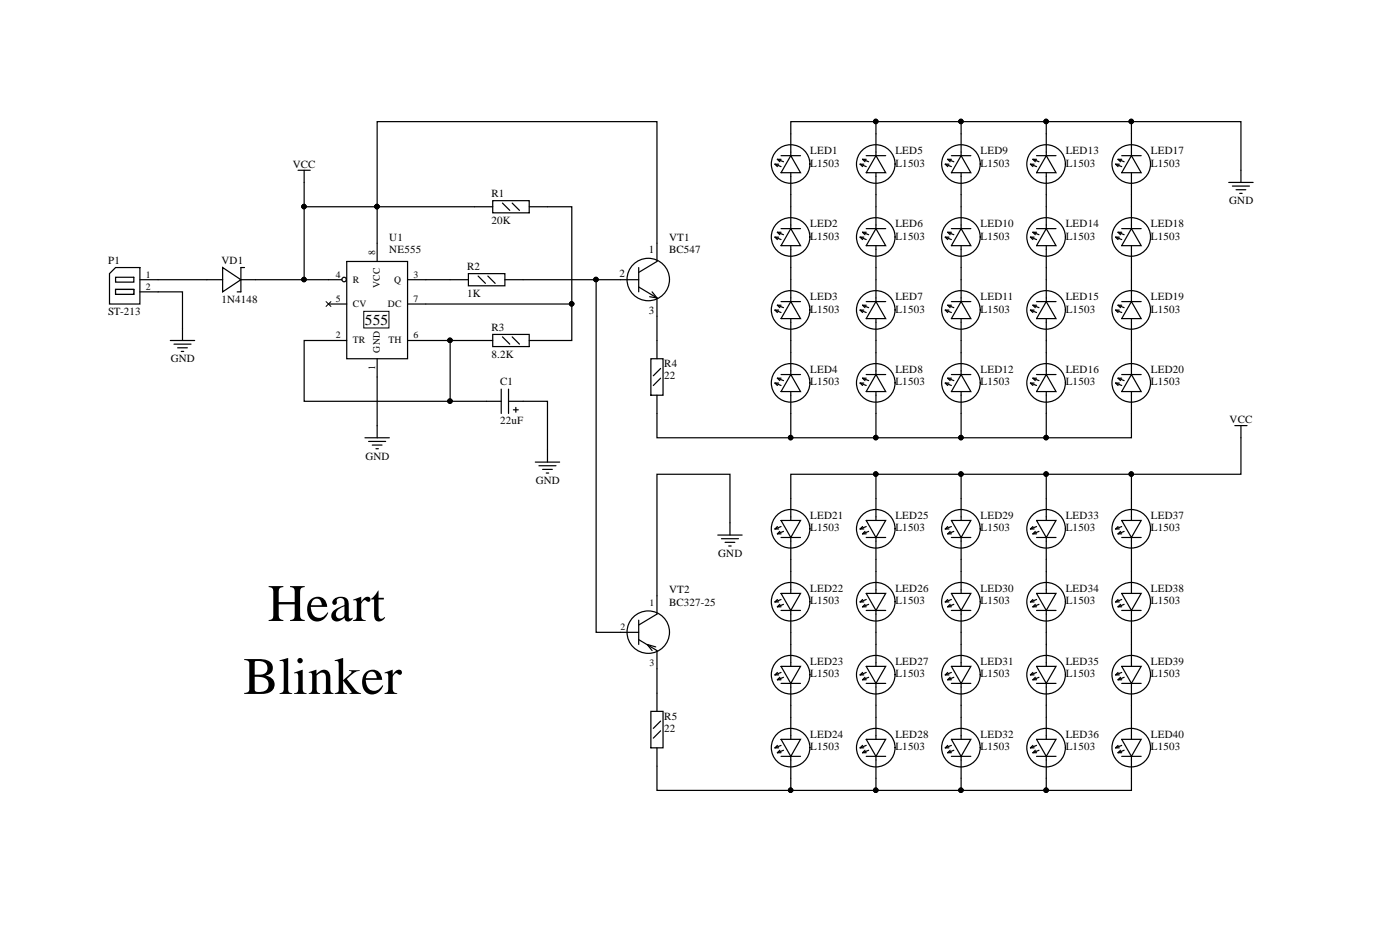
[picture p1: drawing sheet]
<svg xmlns="http://www.w3.org/2000/svg" width="292mm" height="193mm" viewBox="0 0 292 193" stroke-linecap="round" stroke-linejoin="round" font-family="sans-serif">
<g fill="none" stroke="#000" stroke-width=".25">
<path d="M43.2 58.4h3.1M46.5 55.8l3.8 2.6-3.8 2.5zM50.1 58.4h3.2M51 55.8h-.7v5.1h-.8M68.5 58.4h2.8M72.3 54.5h12.7v20.3h-12.7zM78.7 50.7v3.8M85 58.4h3.8M68.5 71h3.8M68.5 63.4h3.8M78.7 74.8v3.8M85 71h3.8"/>
<path d="M85 63.4h3.8"/>
</g>
<path d="M75.9 64.9h5.3v3.5h-5.3z" fill="#fff" stroke="#000" stroke-width=".21"/>
<g fill="none" stroke="#000" stroke-width=".25">
<path d="M62.2 35.5h2.5M63.5 35.5v2.6M161.7 34.3l1.3 .5M161.7 34.3l.5 .5M161.7 34.3h.8M162.2 33.2l1.3 .5M162.2 33.2l.5 .5M162.2 33.2h.8M163 32.5h4M165 32.5l2 3.5h-4zM165 27.9v4.6M165 36v4.6"/>
<path d="M179.5 34.3h.7M179.5 34.3l1.2 .5M179.5 34.3l.5 .5M180 33.2h.7M180 33.2l1.2 .5M180 33.2l.5 .5M180.7 32.5h4.1M182.8 32.5l2 3.5h-4.1zM182.8 27.9v4.6M182.8 36v4.6M197.2 34.3h.8M197.2 34.3l1.3 .5"/>
<path d="M197.2 34.3l.5 .5M197.7 33.2h.8M197.7 33.2l1.3 .5M197.7 33.2l.5 .5M198.5 32.5h4.1M200.5 32.5l2.1 3.5h-4.1zM200.5 27.9v4.6M200.5 36v4.6M215 34.3h.8M215 34.3l1.3 .5M215 34.3l.5 .5M215.5 33.2h.8"/>
<path d="M215.5 33.2l1.3 .5M215.5 33.2l.5 .5M216.3 32.5h4M218.3 32.5l2 3.5h-4zM218.3 27.9v4.6M218.3 36v4.6M232.8 34.3h.7M232.8 34.3l1.2 .5M232.8 34.3l.5 .5M233.3 33.2h.7M233.3 33.2l1.2 .5M233.3 33.2l.5 .5"/>
<path d="M234 32.5h4.1M236.1 32.5l2 3.5h-4.1zM236.1 27.9v4.6M236.1 36v4.6M256.4 38.1h5M257.1 38.8h3.6M257.9 39.6h2M258.9 35.5v2.6M22.8 57.1l1.3-1.3h5.1v7.6h-6.4zM24.1 57.8h3.8v1.1h-3.8zM29.2 58.4h3.8M93.9 58.4h3.8"/>
<path d="M97.7 57.1h7.6v2.5h-7.6zM99 43.1h3.8M99.8 57.6l1.5 1.5M101.8 57.6l1.5 1.5M102.8 41.9h7.6v2.5h-7.6zM104.8 42.4l1.6 1.5M105.3 58.4h3.8M106.9 42.4l1.5 1.5M110.4 43.1h3.8M161.7 49.5l1.3 .5M161.7 49.5l.5 .5M161.7 49.5h.8"/>
<path d="M162.2 48.5l1.3 .5M162.2 48.5l.5 .5M162.2 48.5h.8M163 47.7h4M165 47.7l2 3.5h-4zM165 43.1v4.6M165 51.2v4.6M165 58.4v4.5M179.5 49.5h.7M179.5 49.5l1.2 .5M179.5 49.5l.5 .5M180 48.5h.7"/>
<path d="M180 48.5l1.2 .5M180 48.5l.5 .5M180.7 47.7h4.1M182.8 47.7l2 3.5h-4.1zM182.8 43.1v4.6M182.8 51.2v4.6M182.8 58.4v4.5M197.2 49.5h.8M197.2 49.5l1.3 .5M197.2 49.5l.5 .5M197.7 48.5h.8M197.7 48.5l1.3 .5"/>
<path d="M197.7 48.5l.5 .5M198.5 47.7h4.1M200.5 47.7l2.1 3.5h-4.1zM200.5 43.1v4.6M200.5 51.2v4.6M200.5 58.4v4.5M215 49.5h.8M215 49.5l1.3 .5M215 49.5l.5 .5M215.5 48.5h.8M215.5 48.5l1.3 .5M215.5 48.5l.5 .5"/>
<path d="M216.3 47.7h4M218.3 47.7l2 3.5h-4zM218.3 43.1v4.6M218.3 51.2v4.6M218.3 58.4v4.5M232.8 49.5h.7M232.8 49.5l1.2 .5M232.8 49.5l.5 .5M233.3 48.5h.7M233.3 48.5l1.2 .5M233.3 48.5l.5 .5M234 47.7h4.1"/>
<path d="M236.1 47.7l2 3.5h-4.1zM236.1 43.1v4.6M236.1 51.2v4.6M236.1 58.4v4.5M258.7 40.3h.5M24.1 60.4h3.8v1h-3.8zM29.2 60.9h3.8M35.5 71h5.1M36.3 71.8h3.6M37.1 72.6h2M37.8 73.3h.5M38.1 68.5v2.5"/>
<path d="M99 71h3.8M102.8 69.8h7.6v2.5h-7.6zM104.8 70.3l1.6 1.5M106.9 70.3l1.5 1.5M110.4 71h3.8M135.8 74.8h2.5v7.6h-2.5zM137.1 71v3.8M137.8 78.9l-1.5 1.5M137.8 76.9l-1.5 1.5M161.7 79.9l1.3 .5M161.7 79.9l.5 .5M161.7 79.9h.8"/>
<path d="M161.7 64.7l1.3 .5M161.7 64.7l.5 .5M161.7 64.7h.8M162.2 78.9l1.3 .5M162.2 78.9l.5 .5M162.2 78.9h.8M162.2 63.7l1.3 .5M162.2 63.7l.5 .5M162.2 63.7h.8M163 78.1h4M163 62.9h4M165 78.1l2 3.6h-4z"/>
<path d="M165 62.9l2 3.6h-4zM165 66.5v4.5M165 73.6v4.5M179.5 79.9h.7M179.5 64.7h.7M179.5 79.9l1.2 .5M179.5 79.9l.5 .5M179.5 64.7l1.2 .5M179.5 64.7l.5 .5M180 78.9h.7M180 63.7h.7M180 78.9l1.2 .5"/>
<path d="M180 78.9l.5 .5M180 63.7l1.2 .5M180 63.7l.5 .5M180.7 78.1h4.1M180.7 62.9h4.1M182.8 78.1l2 3.6h-4.1zM182.8 62.9l2 3.6h-4.1zM182.8 66.5v4.5M182.8 73.6v4.5M197.2 79.9h.8M197.2 64.7h.8M197.2 79.9l1.3 .5"/>
<path d="M197.2 79.9l.5 .5M197.2 64.7l1.3 .5M197.2 64.7l.5 .5M197.7 78.9h.8M197.7 63.7h.8M197.7 78.9l1.3 .5M197.7 78.9l.5 .5M197.7 63.7l1.3 .5M197.7 63.7l.5 .5M198.5 78.1h4.1M198.5 62.9h4.1M200.5 78.1l2.1 3.6h-4.1z"/>
<path d="M200.5 62.9l2.1 3.6h-4.1zM200.5 66.5v4.5M200.5 73.6v4.5M215 79.9h.8M215 64.7h.8M215 79.9l1.3 .5M215 79.9l.5 .5M215 64.7l1.3 .5M215 64.7l.5 .5M215.5 78.9h.8M215.5 63.7h.8M215.5 78.9l1.3 .5"/>
<path d="M215.5 78.9l.5 .5M215.5 63.7l1.3 .5M215.5 63.7l.5 .5M216.3 78.1h4M216.3 62.9h4M218.3 78.1l2 3.6h-4zM218.3 62.9l2 3.6h-4zM218.3 66.5v4.5M218.3 73.6v4.5M232.8 79.9h.7M232.8 64.7h.7M232.8 79.9l1.2 .5"/>
<path d="M232.8 79.9l.5 .5M232.8 64.7l1.2 .5M232.8 64.7l.5 .5M233.3 78.9h.7M233.3 63.7h.7M233.3 78.9l1.2 .5M233.3 78.9l.5 .5M233.3 63.7l1.2 .5M233.3 63.7l.5 .5M234 78.1h4.1M234 62.9h4.1M236.1 78.1l2 3.6h-4.1z"/>
<path d="M236.1 62.9l2 3.6h-4.1zM236.1 66.5v4.5M236.1 73.6v4.5M76.2 91.3h5M76.9 92.1h3.6M77.7 92.8h2M78.4 93.6h.5M78.7 88.8v2.5M101.5 83.7h3.1M104.6 81.2v5.1M106.1 83.7h3M106.1 81.2v5.1"/>
<path d="M107.1 85.5h1M107.6 85v1M111.7 96.4h5.1M112.4 97.2h3.6M113.2 97.9h2M114 98.7h.5M114.2 93.9v2.5M137.1 82.4v3.9M165 81.7v4.6M182.8 81.7v4.6M200.5 81.7v4.6M218.3 81.7v4.6"/>
<path d="M236.1 81.7v4.6M257.6 88.8h2.6M258.9 88.8v2.5M149.8 111.6h5M150.5 112.4h3.6M151.3 113.1h2M152 113.9h.6M152.3 109.1v2.5M161.7 110.4h.8M162.2 109.8l-.5 .6M162.2 111.4h.8M162.7 110.9l-.5 .5"/>
<path d="M163 108.6h4l-2 3.5zM163 109.8l-1.3 .6M163 112.1h4M163.5 110.9l-1.3 .5M165 104v4.6M165 112.1v4.6M165 119.2v4.6M179.5 110.4h.7M180 111.4h.7M180 109.8l-.5 .6M180.5 110.9l-.5 .5M180.7 108.6h4.1l-2 3.5z"/>
<path d="M180.7 112.1h4.1M180.7 109.8l-1.2 .6M181.2 110.9l-1.2 .5M182.8 104v4.6M182.8 112.1v4.6M182.8 119.2v4.6M197.2 110.4h.8M197.7 111.4h.8M197.7 109.8l-.5 .6M198.2 110.9l-.5 .5M198.5 108.6h4.1l-2.1 3.5zM198.5 112.1h4.1"/>
<path d="M198.5 109.8l-1.3 .6M199 110.9l-1.3 .5M200.5 104v4.6M200.5 112.1v4.6M200.5 119.2v4.6M215 110.4h.8M215.5 111.4h.8M215.5 109.8l-.5 .6M216 110.9l-.5 .5M216.3 108.6h4l-2 3.5zM216.3 112.1h4M216.3 109.8l-1.3 .6"/>
<path d="M216.8 110.9l-1.3 .5M218.3 104v4.6M218.3 112.1v4.6M218.3 119.2v4.6M232.8 110.4h.7M233.3 111.4h.7M233.3 109.8l-.5 .6M233.8 110.9l-.5 .5M234 108.6h4.1l-2 3.5zM234 112.1h4.1M234 109.8l-1.2 .6M234.5 110.9l-1.2 .5"/>
<path d="M236.1 104v4.6M236.1 112.1v4.6M236.1 119.2v4.6M161.7 125.6h.8M162.2 125.1l-.5 .5M162.2 126.6h.8M162.7 126.1l-.5 .5M163 123.8h4l-2 3.5zM163 139h4l-2 3.6zM163 125.1l-1.3 .5M163 127.3h4M163.5 126.1l-1.3 .5"/>
<path d="M165 127.3v4.6M165 134.5v4.5M179.5 125.6h.7M180 126.6h.7M180 125.1l-.5 .5M180.5 126.1l-.5 .5M180.7 123.8h4.1l-2 3.5zM180.7 139h4.1l-2 3.6zM180.7 127.3h4.1M180.7 125.1l-1.2 .5M181.2 126.1l-1.2 .5M182.8 127.3v4.6"/>
<path d="M182.8 134.5v4.5M197.2 125.6h.8M197.7 126.6h.8M197.7 125.1l-.5 .5M198.2 126.1l-.5 .5M198.5 123.8h4.1l-2.1 3.5zM198.5 139h4.1l-2.1 3.6zM198.5 127.3h4.1M198.5 125.1l-1.3 .5M199 126.1l-1.3 .5M200.5 127.3v4.6M200.5 134.5v4.5"/>
<path d="M215 125.6h.8M215.5 126.6h.8M215.5 125.1l-.5 .5M216 126.1l-.5 .5M216.3 123.8h4l-2 3.5zM216.3 139h4l-2 3.6zM216.3 127.3h4M216.3 125.1l-1.3 .5M216.8 126.1l-1.3 .5M218.3 127.3v4.6M218.3 134.5v4.5M232.8 125.6h.7"/>
<path d="M233.3 126.6h.7M233.3 125.1l-.5 .5M233.8 126.1l-.5 .5M234 123.8h4.1l-2 3.5zM234 139h4.1l-2 3.6zM234 127.3h4.1M234 125.1l-1.2 .5M234.5 126.1l-1.2 .5M236.1 127.3v4.6M236.1 134.5v4.5M135.8 148.4h2.5v7.6h-2.5zM137.1 144.6v3.8"/>
<path d="M137.1 156v3.8M137.8 152.5l-1.5 1.5M137.8 150.4l-1.5 1.6M161.7 140.8h.8M161.7 156h.8M162.2 140.3l-.5 .5M162.2 141.8h.8M162.2 155.5l-.5 .5M162.2 157h.8M162.7 141.3l-.5 .5M162.7 156.5l-.5 .5M163 154.2h4l-2 3.6z"/>
<path d="M163 140.3l-1.3 .5M163 142.6h4M163 155.5l-1.3 .5M163 157.8h4M163.5 141.3l-1.3 .5M163.5 156.5l-1.3 .5M165 142.6v4.5M165 149.7v4.5M165 157.8v4.6M179.5 140.8h.7M179.5 156h.7M180 141.8h.7"/>
<path d="M180 157h.7M180 140.3l-.5 .5M180 155.5l-.5 .5M180.5 141.3l-.5 .5M180.5 156.5l-.5 .5M180.7 154.2h4.1l-2 3.6zM180.7 142.6h4.1M180.7 157.8h4.1M180.7 140.3l-1.2 .5M180.7 155.5l-1.2 .5M181.2 141.3l-1.2 .5M181.2 156.5l-1.2 .5"/>
<path d="M182.8 142.6v4.5M182.8 149.7v4.5M182.8 157.8v4.6M197.2 140.8h.8M197.2 156h.8M197.7 141.8h.8M197.7 157h.8M197.7 140.3l-.5 .5M197.7 155.5l-.5 .5M198.2 141.3l-.5 .5M198.2 156.5l-.5 .5M198.5 154.2h4.1l-2.1 3.6z"/>
<path d="M198.5 142.6h4.1M198.5 157.8h4.1M198.5 140.3l-1.3 .5M198.5 155.5l-1.3 .5M199 141.3l-1.3 .5M199 156.5l-1.3 .5M200.5 142.6v4.5M200.5 149.7v4.5M200.5 157.8v4.6M215 140.8h.8M215 156h.8M215.5 141.8h.8"/>
<path d="M215.5 157h.8M215.5 140.3l-.5 .5M215.5 155.5l-.5 .5M216 141.3l-.5 .5M216 156.5l-.5 .5M216.3 154.2h4l-2 3.6zM216.3 142.6h4M216.3 157.8h4M216.3 140.3l-1.3 .5M216.3 155.5l-1.3 .5M216.8 141.3l-1.3 .5M216.8 156.5l-1.3 .5"/>
<path d="M218.3 142.6v4.5M218.3 149.7v4.5M218.3 157.8v4.6M232.8 140.8h.7M232.8 156h.7M233.3 141.8h.7M233.3 157h.7M233.3 140.3l-.5 .5M233.3 155.5l-.5 .5M233.8 141.3l-.5 .5M233.8 156.5l-.5 .5M234 154.2h4.1l-2 3.6z"/>
<path d="M234 142.6h4.1M234 157.8h4.1M234 140.3l-1.2 .5M234 155.5l-1.2 .5M234.5 141.3l-1.2 .5M234.5 156.5l-1.2 .5M236.1 142.6v4.5M236.1 149.7v4.5M236.1 157.8v4.6"/>
<circle cx="165" cy="34.2" r="4"/>
<circle cx="182.7" cy="34.2" r="4"/>
<circle cx="200.5" cy="34.2" r="4"/>
<circle cx="218.3" cy="34.2" r="4"/>
<circle cx="236" cy="34.2" r="4"/>
<circle cx="71.8" cy="58.3" r=".47"/>
<circle cx="165" cy="49.4" r="4"/>
<circle cx="182.7" cy="49.4" r="4"/>
<circle cx="200.5" cy="49.4" r="4"/>
<circle cx="218.3" cy="49.4" r="4"/>
<circle cx="236" cy="49.4" r="4"/>
<circle cx="165" cy="64.7" r="4"/>
<circle cx="165" cy="79.9" r="4"/>
<circle cx="182.7" cy="64.7" r="4"/>
<circle cx="182.7" cy="79.9" r="4"/>
<circle cx="200.5" cy="64.7" r="4"/>
<circle cx="200.5" cy="79.9" r="4"/>
<circle cx="218.3" cy="64.7" r="4"/>
<circle cx="218.3" cy="79.9" r="4"/>
<circle cx="236" cy="64.7" r="4"/>
<circle cx="236" cy="79.9" r="4"/>
<circle cx="165" cy="110.3" r="4"/>
<circle cx="182.7" cy="110.3" r="4"/>
<circle cx="200.5" cy="110.3" r="4"/>
<circle cx="218.3" cy="110.3" r="4"/>
<circle cx="236" cy="110.3" r="4"/>
<circle cx="165" cy="125.5" r="4"/>
<circle cx="182.7" cy="125.5" r="4"/>
<circle cx="200.5" cy="125.5" r="4"/>
<circle cx="218.3" cy="125.5" r="4"/>
<circle cx="236" cy="125.5" r="4"/>
<circle cx="165" cy="156" r="4"/>
<circle cx="165" cy="140.8" r="4"/>
<circle cx="182.7" cy="156" r="4"/>
<circle cx="182.7" cy="140.8" r="4"/>
<circle cx="200.5" cy="156" r="4"/>
<circle cx="200.5" cy="140.8" r="4"/>
<circle cx="218.3" cy="156" r="4"/>
<circle cx="218.3" cy="140.8" r="4"/>
<circle cx="236" cy="156" r="4"/>
<circle cx="236" cy="140.8" r="4"/>
</g>
<path d="M68 62.9l1 1M69 62.9l-1 1" fill="none" stroke="#000" stroke-width=".21"/>
<path d="M24.1 60.4h3.8v1h-3.8z" fill-rule="evenodd" fill="#fff"/>
<g fill="none" stroke="#000" stroke-width=".25">
<path d="M63.5 38.1v5M165 27.9v-2.5h71.1v2.5M182.8 25.4v2.5M200.5 25.4v2.5M218.3 25.4v2.5M236.1 25.4h22.8v10.1M33 58.4h10.2M53.3 58.4h10.2M88.8 58.4h5.1M99 43.1h-20.3v7.6M109.1 58.4h24.2M114.2 43.1h5.1v20.3"/>
<path d="M124.4 58.4v73.5h8.9M133.3 56.8l3.8-2.3v-29.1h-58.4v17.7h-15.2v15.3h5M133.3 55.8v5.1M133.3 59.9l3.8 2.3M165 40.6v2.5M165 55.8v2.6M182.8 40.6v2.5M182.8 55.8v2.6M200.5 40.6v2.5M200.5 55.8v2.6M218.3 40.6v2.5M218.3 55.8v2.6"/>
<path d="M236.1 40.6v2.5M236.1 55.8v2.6M24.1 60.4h3.8v1h-3.8zM33 60.9h5.1v7.6M68.5 71h-5v12.7h30.4v-12.7h-5.1M78.7 78.6v10.2M88.8 63.4h30.5v7.6h-5.1M93.9 71h5.1M135.5 61.9l1.6 .3M136.1 60.9l1 1.3M137.1 62.2v8.8M165 71v2.6"/>
<path d="M182.8 71v2.6M200.5 71v2.6M218.3 71v2.6M236.1 71v2.6M93.9 83.7h7.6M109.1 83.7h5.1v10.2M137.1 86.3v5h99v-5M165 86.3v5M182.8 86.3v5M182.8 98.9v5.1M200.5 86.3v5M200.5 98.9v5.1"/>
<path d="M218.3 86.3v5M218.3 98.9v5.1M258.9 91.3v7.6h-22.8M152.3 109.1v-10.2h-15.2v29.2l-3.8 2.3M165 104v-5.1h71.1v5.1M165 116.7v2.5M182.8 116.7v2.5M200.5 116.7v2.5M218.3 116.7v2.5M236.1 116.7v2.5M133.3 133.4l3.8 2.3v8.9M133.3 129.4v5.1"/>
<path d="M136.8 135l-1.8-.5 1.1 1.2M165 131.9v2.6M182.8 131.9v2.6M200.5 131.9v2.6M218.3 131.9v2.6M236.1 131.9v2.6M137.1 159.8v5.1h27.9M165 147.1v2.6M182.8 147.1v2.6M200.5 147.1v2.6M218.3 147.1v2.6M236.1 147.1v2.6"/>
<path d="M165 162.4v2.5h71.1v-2.5M182.8 162.4v2.5M200.5 162.4v2.5M218.3 162.4v2.5"/>
<circle cx="135.3" cy="58.3" r="4.4"/>
<circle cx="135.3" cy="131.9" r="4.4"/>
</g>
<g fill="#000" stroke="#000" stroke-width=".21">
<circle cx="182.7" cy="25.3" r=".47"/>
<circle cx="200.5" cy="25.3" r=".47"/>
<circle cx="218.3" cy="25.3" r=".47"/>
<circle cx="236" cy="25.3" r=".47"/>
<circle cx="63.4" cy="43.1" r=".47"/>
<circle cx="63.4" cy="58.3" r=".47"/>
<circle cx="78.7" cy="43.1" r=".47"/>
<circle cx="124.3" cy="58.3" r=".47"/>
<circle cx="93.9" cy="71" r=".47"/>
<circle cx="119.3" cy="63.4" r=".47"/>
<circle cx="93.9" cy="83.7" r=".47"/>
<circle cx="165" cy="91.3" r=".47"/>
<circle cx="182.7" cy="98.9" r=".47"/>
<circle cx="182.7" cy="91.3" r=".47"/>
<circle cx="200.5" cy="98.9" r=".47"/>
<circle cx="200.5" cy="91.3" r=".47"/>
<circle cx="218.3" cy="98.9" r=".47"/>
<circle cx="218.3" cy="91.3" r=".47"/>
<circle cx="236" cy="98.9" r=".47"/>
<circle cx="165" cy="164.9" r=".47"/>
<circle cx="182.7" cy="164.9" r=".47"/>
<circle cx="200.5" cy="164.9" r=".47"/>
<circle cx="218.3" cy="164.9" r=".47"/>
</g>
<g font-size="11">
<text x="55.8" y="129.5">Heart</text>
<text x="50.8" y="144.8">Blinker</text>
</g>
<text font-size="3.2" x="76.2" y="67.8">555</text>
<g font-size="2.3">
<text x="61.1" y="35">VCC</text>
<text x="169.1" y="32.2">LED1</text>
<text x="169.1" y="34.8">L1503</text>
<text x="186.8" y="32.2">LED5</text>
<text x="186.8" y="34.8">L1503</text>
<text x="204.6" y="32.2">LED9</text>
<text x="204.6" y="34.8">L1503</text>
<text x="222.4" y="32.2">LED13</text>
<text x="222.4" y="34.8">L1503</text>
<text x="240.1" y="32.2">LED17</text>
<text x="240.1" y="34.8">L1503</text>
<text x="102.5" y="41.1">R1</text>
<text x="102.5" y="46.7">20K</text>
<text x="169.1" y="47.4">LED2</text>
<text x="186.8" y="47.4">LED6</text>
<text x="204.6" y="47.4">LED10</text>
<text x="222.4" y="47.4">LED14</text>
<text x="240.1" y="47.4">LED18</text>
<text x="256.5" y="42.6">GND</text>
<text x="81.2" y="50.2">U1</text>
<text x="81.2" y="52.8">NE555</text>
<text x="135.4" y="52.8">1</text>
<text x="139.6" y="50.2">VT1</text>
<text x="139.6" y="52.8">BC547</text>
<text x="169.1" y="50">L1503</text>
<text x="186.8" y="50">L1503</text>
<text x="204.6" y="50">L1503</text>
<text x="222.4" y="50">L1503</text>
<text x="240.1" y="50">L1503</text>
<text x="22.6" y="55.1">P1</text>
<text x="46.2" y="55.1">VD1</text>
<text x="97.5" y="56.3">R2</text>
<text x="129.3" y="57.8">2</text>
<text x="22.6" y="65.7">ST-213</text>
<text x="46.2" y="63.2">1N4148</text>
<text x="97.5" y="61.9">1K</text>
<text x="135.4" y="65.5">3</text>
<text x="169.1" y="62.7">LED3</text>
<text x="169.1" y="65.2">L1503</text>
<text x="186.8" y="62.7">LED7</text>
<text x="186.8" y="65.2">L1503</text>
<text x="204.6" y="62.7">LED11</text>
<text x="204.6" y="65.2">L1503</text>
<text x="222.4" y="62.7">LED15</text>
<text x="222.4" y="65.2">L1503</text>
<text x="240.1" y="62.7">LED19</text>
<text x="240.1" y="65.2">L1503</text>
<text x="102.5" y="69">R3</text>
<text x="35.6" y="75.6">GND</text>
<text x="102.5" y="74.6">8.2K</text>
<text x="138.6" y="76.6">R4</text>
<text x="169.1" y="77.9">LED4</text>
<text x="186.8" y="77.9">LED8</text>
<text x="204.6" y="77.9">LED12</text>
<text x="222.4" y="77.9">LED16</text>
<text x="240.1" y="77.9">LED20</text>
<text x="104.3" y="80.4">C1</text>
<text x="138.6" y="79.2">22</text>
<text x="169.1" y="80.4">L1503</text>
<text x="186.8" y="80.4">L1503</text>
<text x="204.6" y="80.4">L1503</text>
<text x="222.4" y="80.4">L1503</text>
<text x="240.1" y="80.4">L1503</text>
<text x="104.3" y="88.5">22uF</text>
<text x="256.5" y="88.3">VCC</text>
<text x="76.2" y="95.9">GND</text>
<text x="111.8" y="101">GND</text>
<text x="169.1" y="108.3">LED21</text>
<text x="169.1" y="110.9">L1503</text>
<text x="186.8" y="108.3">LED25</text>
<text x="186.8" y="110.9">L1503</text>
<text x="204.6" y="108.3">LED29</text>
<text x="204.6" y="110.9">L1503</text>
<text x="222.4" y="108.3">LED33</text>
<text x="222.4" y="110.9">L1503</text>
<text x="240.1" y="108.3">LED37</text>
<text x="240.1" y="110.9">L1503</text>
<text x="149.8" y="116.2">GND</text>
<text x="139.6" y="123.8">VT2</text>
<text x="169.1" y="123.5">LED22</text>
<text x="186.8" y="123.5">LED26</text>
<text x="204.6" y="123.5">LED30</text>
<text x="222.4" y="123.5">LED34</text>
<text x="240.1" y="123.5">LED38</text>
<text x="139.6" y="126.3">BC327-25</text>
<text x="169.1" y="126.1">L1503</text>
<text x="186.8" y="126.1">L1503</text>
<text x="204.6" y="126.1">L1503</text>
<text x="222.4" y="126.1">L1503</text>
<text x="240.1" y="126.1">L1503</text>
<text x="169.1" y="138.8">LED23</text>
<text x="169.1" y="141.3">L1503</text>
<text x="186.8" y="138.8">LED27</text>
<text x="186.8" y="141.3">L1503</text>
<text x="204.6" y="138.8">LED31</text>
<text x="204.6" y="141.3">L1503</text>
<text x="222.4" y="138.8">LED35</text>
<text x="222.4" y="141.3">L1503</text>
<text x="240.1" y="138.8">LED39</text>
<text x="240.1" y="141.3">L1503</text>
<text x="138.6" y="150.2">R5</text>
<text x="138.6" y="152.7">22</text>
<text x="169.1" y="154">LED24</text>
<text x="186.8" y="154">LED28</text>
<text x="204.6" y="154">LED32</text>
<text x="222.4" y="154">LED36</text>
<text x="240.1" y="154">LED40</text>
<text x="169.1" y="156.5">L1503</text>
<text x="186.8" y="156.5">L1503</text>
<text x="204.6" y="156.5">L1503</text>
<text x="222.4" y="156.5">L1503</text>
<text x="240.1" y="156.5">L1503</text>
</g>
<g font-size="2">
<text x="78.3" y="53.3" transform="rotate(-90 78.3 53.3)">8</text>
<text x="30.5" y="57.9">1</text>
<text x="70.1" y="57.9">4</text>
<text x="73.6" y="58.9">R</text>
<text x="82.2" y="58.9">Q</text>
<text x="86.3" y="57.9">3</text>
<text x="30.5" y="60.5">2</text>
<text x="70.1" y="63">5</text>
<text x="73.6" y="64">CV</text>
<text x="79.3" y="60" transform="rotate(-90 79.3 60)">VCC</text>
<text x="80.9" y="64">DC</text>
<text x="86.3" y="63">7</text>
<text x="70.1" y="70.6">2</text>
<text x="73.6" y="71.6">TR</text>
<text x="81.1" y="71.6">TH</text>
<text x="86.3" y="70.6">6</text>
<text x="78.3" y="77.1" transform="rotate(-90 78.3 77.1)">1</text>
<text x="79.3" y="73.6" transform="rotate(-90 79.3 73.6)">GND</text>
<text x="129.5" y="131.5">2</text>
<text x="135.5" y="126.4">1</text>
<text x="135.5" y="138.8">3</text>
</g>
</svg>
